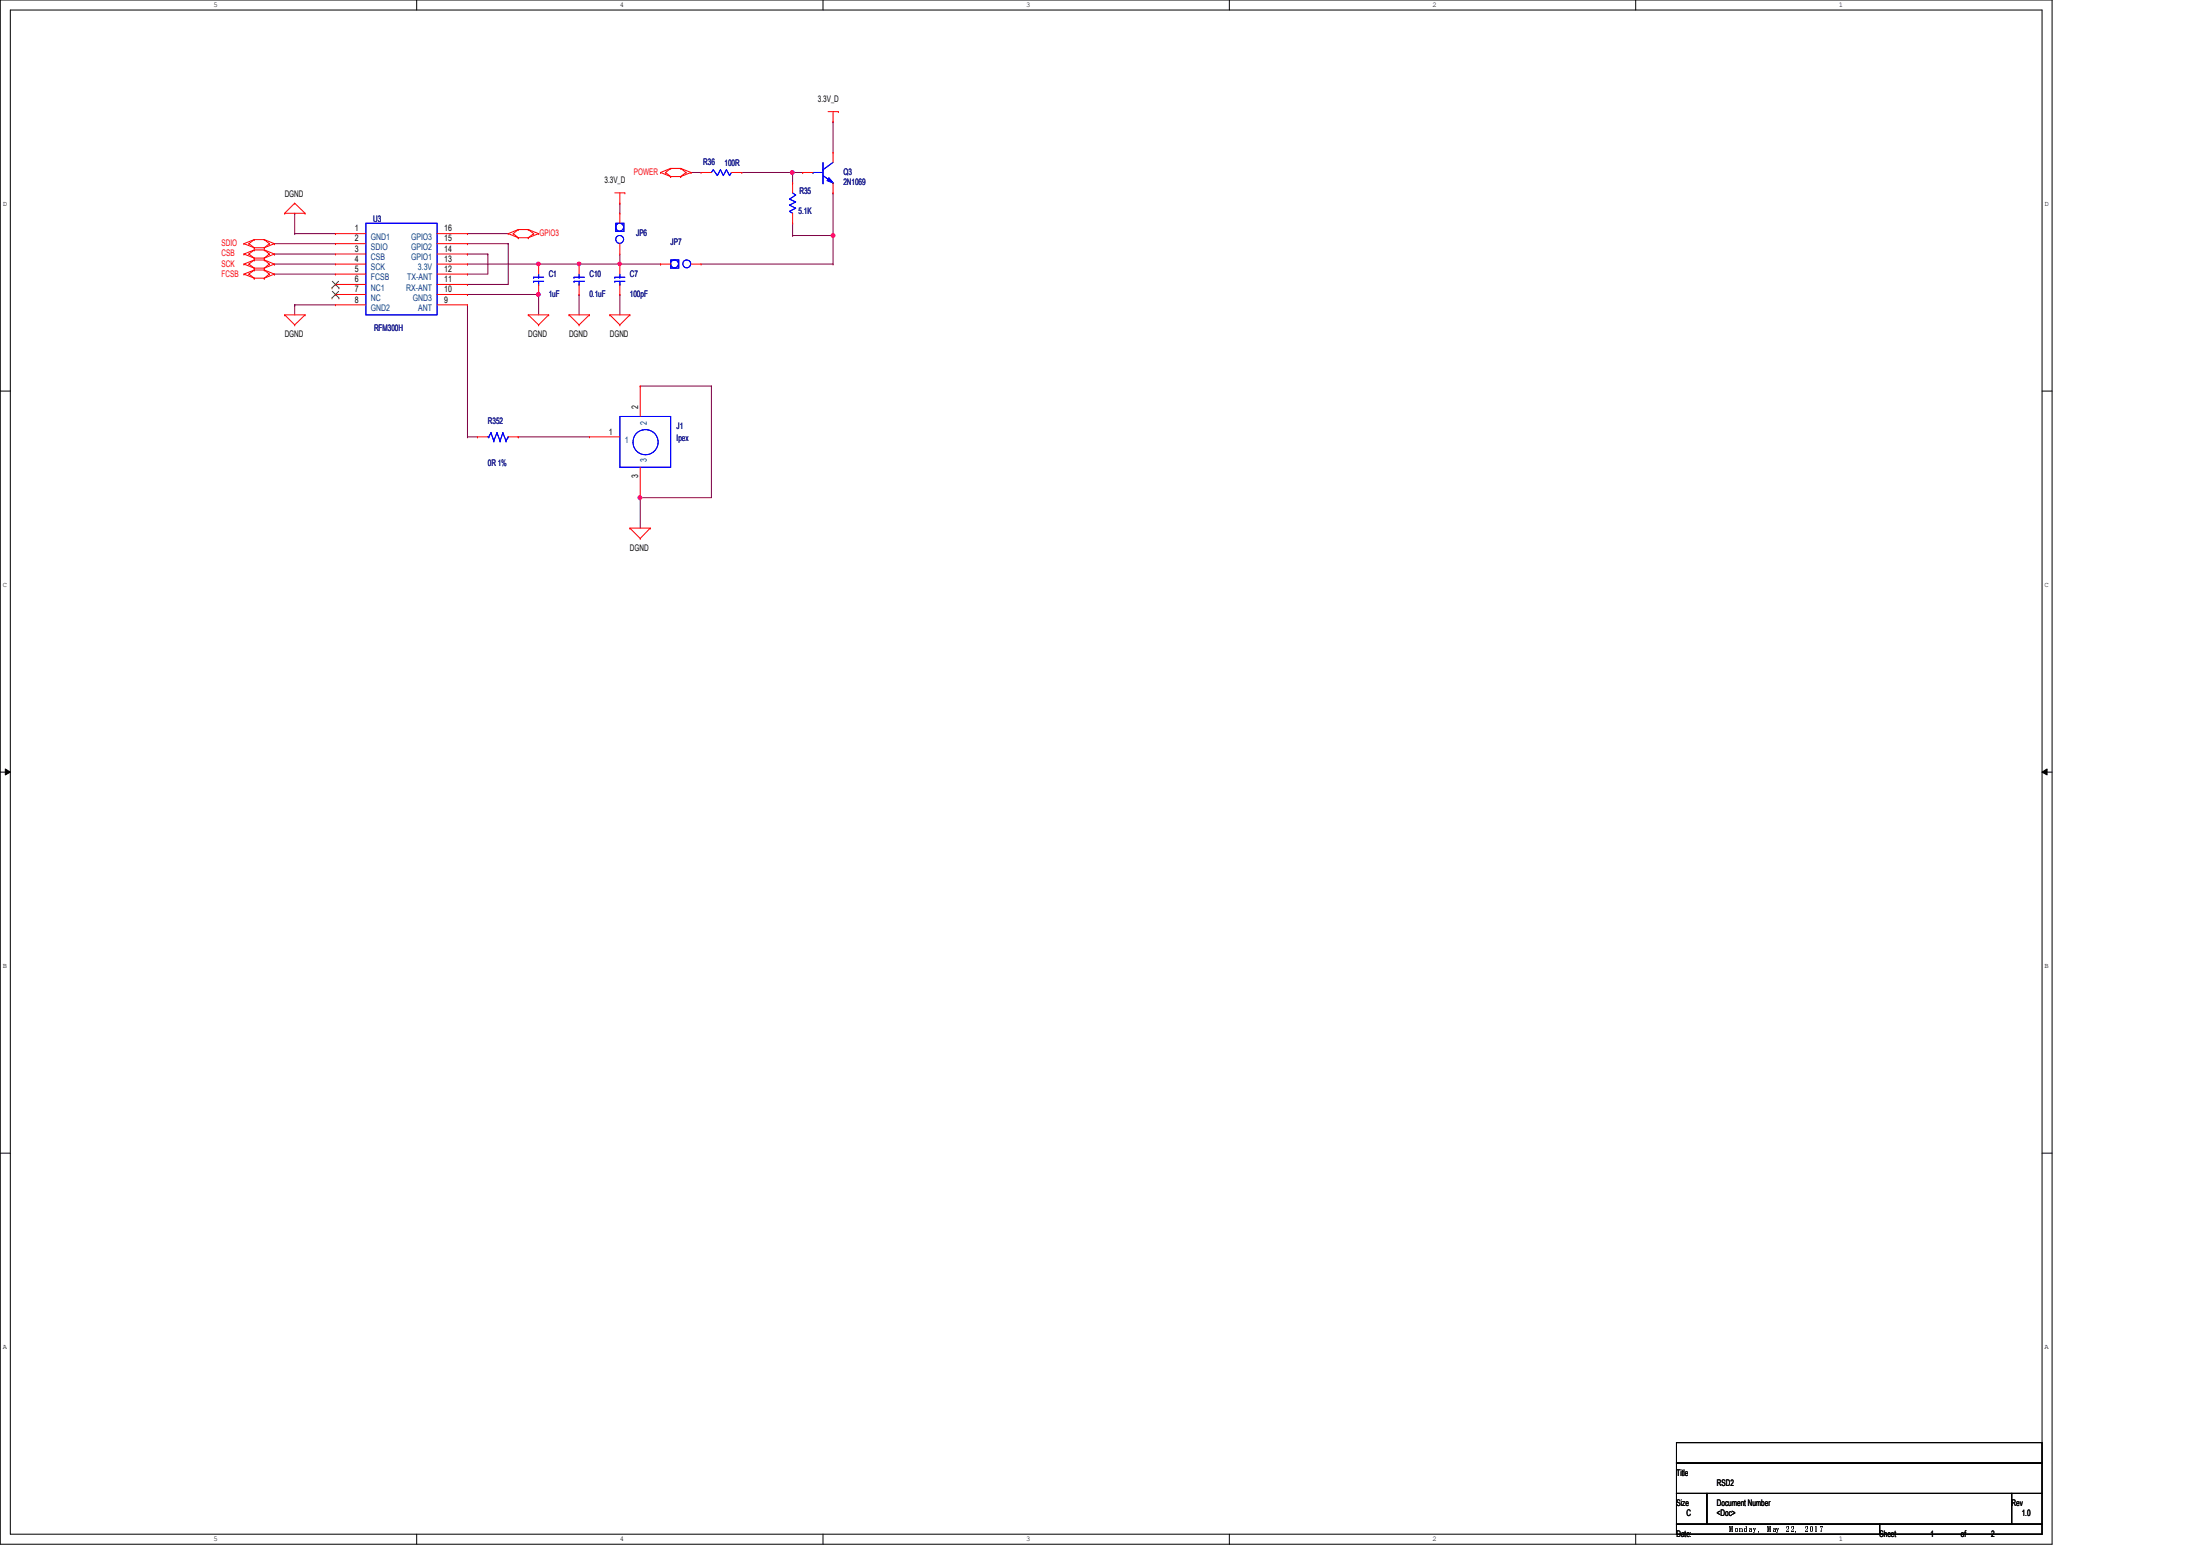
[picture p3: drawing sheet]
<svg xmlns="http://www.w3.org/2000/svg" width="297mm" height="210mm" viewBox="0 0 297 210" stroke-linecap="round" stroke-linejoin="round" font-family="sans-serif">
<path d="M0 0h277.1v208.4h-277.1zM1.4 1.4h274.3v205.7h-274.3z" fill="none" stroke="#000" stroke-width=".14"/>
<g fill="#fff">
<path d="M28.8 .1h.6v1.1h-.6z"/>
<path d="M28.8 207.2h.6v1.1h-.6z"/>
</g>
<path d="M56.3 0v1.4M56.3 207.1v1.3" fill="none" stroke="#000" stroke-width=".14"/>
<g fill="#fff">
<path d="M83.7 .1h.6v1.1h-.6z"/>
<path d="M83.7 207.2h.6v1.1h-.6z"/>
</g>
<path d="M111.1 0v1.4M111.1 207.1v1.3" fill="none" stroke="#000" stroke-width=".14"/>
<g fill="#fff">
<path d="M138.6 .1h.5v1.1h-.5z"/>
<path d="M138.6 207.2h.5v1.1h-.5z"/>
</g>
<path d="M166 0v1.4M166 207.1v1.3" fill="none" stroke="#000" stroke-width=".14"/>
<g fill="#fff">
<path d="M193.4 .1h.6v1.1h-.6z"/>
<path d="M193.4 207.2h.6v1.1h-.6z"/>
</g>
<path d="M220.8 0v1.4M220.8 207.1v1.3" fill="none" stroke="#000" stroke-width=".14"/>
<g fill="#fff">
<path d="M248.3 .1h.6v1.1h-.6z"/>
<path d="M248.3 207.2h.6v1.1h-.6z"/>
<path d="M.4 27.1h.6v1h-.6z"/>
<path d="M276.1 27.1h.5v1h-.5z"/>
<path d="M.4 78.5h.6v1h-.6z"/>
<path d="M276.1 78.5h.5v1h-.5z"/>
</g>
<path d="M0 52.8h1.4M275.7 52.8h1.4" fill="none" stroke="#000" stroke-width=".14"/>
<g fill="#fff">
<path d="M.4 129.9h.6v1.1h-.6z"/>
<path d="M276.1 129.9h.5v1.1h-.5z"/>
</g>
<path d="M0 104.2h1.4M.7 103.8l.7 .4-.7 .4zM275.7 104.2l.7-.4v.8zM275.7 104.2h1.4" fill="none" stroke="#000" stroke-width=".14"/>
<path d="M.7 103.8l.7 .4-.7 .4zM275.7 104.2l.7-.4v.8z" fill="#000"/>
<g fill="#fff">
<path d="M.4 181.4h.6v1h-.6z"/>
<path d="M276.1 181.4h.5v1h-.5z"/>
</g>
<path d="M0 155.7h1.4M275.7 155.7h1.4" fill="none" stroke="#000" stroke-width=".14"/>
<g fill="none" stroke="#800040" stroke-width=".14">
<path d="M37 32.9h.1M37 34.3h.1M37 35.6h.1M37 37h.1M37 32.9h8.3M37 34.3h8.3M37 35.6h8.3M37 37h8.3M39.8 28.8h.1M39.8 31.5h.1M39.8 28.8v2.7M39.8 31.5h5.5"/>
<path d="M63.1 34.3h.1M63.1 37h.1M63.1 32.9h.1M63.1 38.4h.1M63.1 35.6h.1M63.1 32.9h5.5M63.1 34.3h2.8M63.1 35.6h9.6M65.9 34.3h.1M65.9 34.3v2.7h-2.8M68.6 32.9h.1M68.6 32.9v5.5h-5.5"/>
<path d="M39.8 41.1h.1M39.8 41.1v1.4M39.8 41.1h5.5"/>
</g>
<circle cx="72.7" cy="35.6" r=".25" fill="#f0f"/>
<circle cx="72.7" cy="35.6" r=".25" fill="none" stroke="#f0f" stroke-width=".14"/>
<path d="M63.1 39.8h.1M63.1 39.8h9.6M72.7 35.6h.1M72.7 35.6h5.5" fill="none" stroke="#800040" stroke-width=".14"/>
<circle cx="72.7" cy="39.8" r=".26" fill="#f0f"/>
<circle cx="72.7" cy="39.8" r=".26" fill="none" stroke="#f0f" stroke-width=".14"/>
<path d="M78.2 35.6h.1M78.2 35.6h5.5" fill="none" stroke="#800040" stroke-width=".14"/>
<path d="M83.5 35.4h.3l.1 .2-.1 .2-.2 .1-.1-.1z" fill-rule="evenodd" fill="#f0f"/>
<path d="M83.5 35.4h.3l.1 .2-.1 .2-.2 .1-.1-.1z" fill="none" stroke="#f0f" stroke-width=".14"/>
<circle cx="78.2" cy="35.6" r=".25" fill="#f0f"/>
<circle cx="78.2" cy="35.6" r=".25" fill="none" stroke="#f0f" stroke-width=".14"/>
<g fill="none" stroke="#800040" stroke-width=".14">
<path d="M63.1 31.5h.1M63.1 31.5h5.5M72.7 39.8h.1M72.7 39.8v2.7M78.2 39.8h.1M78.2 39.8v2.7M83.7 39.8h.1M83.7 39.8v2.7M86.4 52.1h.1M86.4 52.1h9.7M96.1 52.1h.1M96.1 52.1v15.1h-9.7"/>
<path d="M86.4 67.2h.1M86.4 67.2v4.1"/>
</g>
<circle cx="86.4" cy="67.2" r=".26" fill="#f0f"/>
<circle cx="86.4" cy="67.2" r=".26" fill="none" stroke="#f0f" stroke-width=".14"/>
<g fill="none" stroke="#800040" stroke-width=".14">
<path d="M112.5 16.4h.1M112.5 16.4v4.2M93.3 23.3h.1M93.3 23.3h1.4M107 30.1h.1M107 30.1v1.7M112.5 26h.1M112.5 26v5.8M63.1 59h.1M63.1 59h1.4M63.1 41.1v17.9M64.5 59h.1"/>
<path d="M70 59h.1M70 59h9.6"/>
</g>
<circle cx="112.5" cy="31.8" r=".26" fill="#f0f"/>
<circle cx="112.5" cy="31.8" r=".26" fill="none" stroke="#f0f" stroke-width=".14"/>
<path d="M100.2 23.3h6.8M107 31.8h.1M107 23.3h.1M107 31.8h5.5" fill="none" stroke="#800040" stroke-width=".14"/>
<circle cx="107" cy="23.3" r=".26" fill="#f0f"/>
<circle cx="107" cy="23.3" r=".26" fill="none" stroke="#f0f" stroke-width=".14"/>
<g fill="none" stroke="#800040" stroke-width=".14">
<path d="M83.7 27.4h.1M83.7 35.6h.1M83.7 27.4v1.4M83.7 34.3v1.3M83.7 35.6h5.5M89.2 35.6h.1M94.7 35.6h17.8M107 23.3h.1M107 23.3v1.4M107 23.3h1.4M108.4 23.3h.1M112.5 31.8h.1"/>
<path d="M112.5 35.6h.1M112.5 31.8v3.8"/>
</g>
<g fill="none" stroke="#f00" stroke-width=".14">
<path d="M111.8 15.1h1.4M112.5 16.4h.1M112.5 15.1v1.3M113.2 15.1h.1M32.9 32.9h.1M32.9 34.3h.1M32.9 35.6h.1M32.9 37h.1M32.9 32.9l1.4 .5M32.9 34.3l1.4 .5M32.9 35.6l1.4 .6M32.9 37l1.4 .5"/>
<path d="M33.6 32.9h.1M33.6 34.3h.1M33.6 35.6h.1M33.6 37h.1M33.6 32.9l.7 .5M33.6 34.3l.7 .5M33.6 35.6l.7 .6M33.6 37l.7 .5M34.3 33.4h.1M34.3 32.3h.1M34.3 34.8h.1M34.3 33.7h.1"/>
<path d="M34.3 36.2h.1M34.3 35.1h.1M34.3 37.5h.1M34.3 36.4h.1M34.3 33.4h1.4M34.3 32.3h1.4M34.3 32.3l-1.4 .6M34.3 32.3l-.7 .6M34.3 34.8h1.4M34.3 33.7h1.4M34.3 33.7l-1.4 .6M34.3 33.7l-.7 .6"/>
<path d="M34.3 36.2h1.4M34.3 35.1h1.4M34.3 35.1l-1.4 .5M34.3 35.1l-.7 .5M34.3 37.5h1.4M34.3 36.4h1.4M34.3 36.4l-1.4 .6M34.3 36.4l-.7 .6M35.7 32.3h.1M35.7 33.4h.1M35.7 33.7h.1M35.7 34.8h.1"/>
<path d="M35.7 35.1h.1M35.7 36.2h.1M35.7 36.4h.1M35.7 37.5h.1M35.7 32.3l1.3 .6M35.7 32.3l.7 .6M35.7 33.7l1.3 .6M35.7 33.7l.7 .6M35.7 35.1l1.3 .5M35.7 35.1l.7 .5M35.7 36.4l1.3 .6M35.7 36.4l.7 .6"/>
<path d="M36.4 32.9h.1M36.4 34.3h.1M36.4 35.6h.1M36.4 37h.1M36.4 32.9l-.7 .5M36.4 34.3l-.7 .5M36.4 35.6l-.7 .6M36.4 37l-.7 .5M37 32.9h.1M37 34.3h.1M37 35.6h.1M37 37h.1"/>
<path d="M37 32.9l-1.3 .5M37 34.3l-1.3 .5M37 35.6l-1.3 .6M37 37l-1.3 .5M38.4 28.8h.1M38.4 28.8h2.8M39.8 27.4h.1M39.8 27.4l1.4 1.4M39.8 27.4l-1.4 1.4M41.2 28.8h.1M68.6 31.5h.1M68.6 31.5l1.4 .6"/>
<path d="M69.3 31.5h.1M69.3 31.5l.7 .6M70 31h.1M70 32.1h.1M70 32.1h1.3M70 31h1.3M70 31l-1.4 .5M70 31l-.7 .5M71.3 32.1h.1M71.3 31h.1M71.3 31l1.4 .5M71.3 31l.7 .5"/>
<path d="M72 31.5h.1M72 31.5l-.7 .6M72.7 31.5h.1M72.7 35.6h.1M72.7 39.8h.1M72.7 31.5l-1.4 .6M72.7 35.6v1.4M72.7 38.4v1.4M83 26h1.4M83.7 27.4h.1M83.7 26v1.4M84.4 26h.1"/>
<path d="M89.2 23.3h.1M89.2 35.6h.1M89.2 23.3l1.3 .5M89.2 35.6h1.3M89.9 23.3h.1M89.9 23.3l.6 .5M90.5 23.8h.1M90.5 22.7h.1M90.5 23.8h1.4M90.5 22.7h1.4M90.5 22.7l-1.3 .6M90.5 22.7l-.6 .6"/>
<path d="M91.9 22.7h.1M91.9 23.8h.1M91.9 22.7l1.4 .6M91.9 22.7l.7 .6M92.6 23.3h.1M92.6 23.3l-.7 .5M93.3 23.3h.1M93.3 23.3l-1.4 .5M93.3 35.6h1.4M94.7 35.6h.1M38.4 42.5h.1M38.4 42.5h2.8"/>
<path d="M38.4 42.5l1.4 1.4M39.8 43.9h.1M41.2 42.5h.1M41.2 42.5l-1.4 1.4M71.3 42.5h.1M71.3 42.5h2.8M71.3 42.5l1.4 1.4M72.7 43.9h.1M74.1 42.5h.1M74.1 42.5l-1.4 1.4M76.8 42.5h.1M76.8 42.5h2.8"/>
<path d="M76.8 42.5l1.4 1.4M78.2 43.9h.1M79.6 42.5h.1M79.6 59h.1M79.6 42.5l-1.4 1.4M79.6 59h4.1M82.3 42.5h.1M82.3 42.5h2.7M82.3 42.5l1.4 1.4M83.7 43.9h.1M85 42.5h.1M85 42.5l-1.3 1.4"/>
<path d="M86.4 52.1h.1M86.4 52.1v4.1M85 71.3h.1M85 71.3h2.8M85 71.3l1.4 1.4M86.4 72.7h.1M86.4 67.2h.1M86.4 63.1v4.1M87.8 71.3h.1M87.8 71.3l-1.4 1.4"/>
</g>
<path d="M226.4 194.7h49.3v2.8h-49.3zM226.4 197.5h49.3v4.1h-49.3zM226.4 201.6h4.1v4.1h-4.1zM226.4 205.7h27.4v1.4h-27.4zM230.5 201.6h41.1v4.1h-41.1zM253.8 205.7h21.9v1.4h-21.9zM271.6 201.6h4.1v4.1h-4.1z" fill="none" stroke="#000" stroke-width=".14"/>
<g fill="none" stroke="#00f" stroke-width=".14">
<path d="M72 37.4h.1M72 38h.1M72 37.4h1.4M72 38h1.4M72.7 38.4h.1M72.7 37.4h.1M72.7 37v.4M72.7 38v.4M90.5 35.1h1.1v1.1h-1.1zM109.8 23.3h.1M109.8 23.3h1.3M111.1 22.9h.1"/>
<path d="M111.1 24.7h.1M111.1 23.7l1.4 1M111.1 21.9v2.8M112.5 24.7h.1M112.5 21.9l-1.4 1M83.7 56.2h6.8v6.9h-6.8z"/>
<circle cx="91.1" cy="35.6" r=".54"/>
<circle cx="92.7" cy="35.6" r=".54"/>
<circle cx="87.2" cy="59.7" r="1.7"/>
</g>
<path d="M111.9 24l.6 .7-.8-.3z" fill="#00f"/>
<path d="M109.8 23.3h.1M109.8 23.3h1.3M111.1 22.9h.1M111.1 24.7h.1M111.1 23.7l1.4 1M111.1 21.9v2.8M111.9 24l.6 .7-.8-.3zM112.5 24.7h.1M112.5 21.9l-1.4 1" fill="none" stroke="#00f" stroke-width=".14"/>
<path d="M111.9 24l.6 .7-.8-.3z" fill="#00f"/>
<g fill="none" stroke="#00f" stroke-width=".14">
<path d="M49.4 30.1h9.6v12.4h-9.6zM77.5 37.4h.1M77.5 38h.1M77.5 37.4h1.4M77.5 38h1.4M78.2 38.4h.1M78.2 37.4h.1M78.2 37v.4M78.2 38v.4M83 37.4h.1M83 38h.1M83 37.4h1.4"/>
<path d="M83 38h1.4M83.1 30.1h1.1v1.1h-1.1zM83.7 38.4h.1M83.7 37.4h.1M83.7 37v.4M83.7 38v.4M96.1 23.3l.2-.4 .6 .8 .4-.8 .4 .8 .4-.8 .4 .8 .3-.4M107 26l.4 .3-.8 .6 .8 .4-.8 .4 .8 .4-.8 .4 .4 .3M111.9 24l.6 .7-.8-.3zM65.9 59h.1M66 59h.1M66.3 58.4h.1"/>
<path d="M66.3 58.4l-.3 .6M66.3 58.4l.4 1.1M66.7 59.5h.1M67.1 58.4h.1M67.1 58.4l-.4 1.1M67.1 58.4l.4 1.1M67.5 59.5h.1M67.9 58.4h.1M67.9 58.4l-.4 1.1M67.9 58.4l.4 1.1M68.3 59.5h.1M68.6 59h.1"/>
<path d="M68.6 59l-.3 .5"/>
<circle cx="83.7" cy="30.7" r=".54"/>
<circle cx="83.7" cy="32.3" r=".54"/>
</g>
<g fill="none" stroke="#f00" stroke-width=".14">
<path d="M45.3 31.5h.1M45.3 32.9h.1M45.3 34.3h.1M45.3 35.6h.1M45.3 37h.1M45.3 38.4h.1M45.3 39.8h.1M45.3 31.5h4.1M45.3 32.9h4.1M45.3 34.3h4.1M45.3 35.6h4.1M45.3 37h4.1"/>
<path d="M45.3 38.4h4.1M45.3 39.8h4.1M59 31.5h4.1M59 32.9h4.1M59 34.3h4.1M59 35.6h4.1M59 37h4.1M59 38.4h4.1M59 39.8h4.1M63.1 39.8h.1M63.1 38.4h.1M63.1 37h.1"/>
<path d="M63.1 35.6h.1M63.1 34.3h.1M63.1 32.9h.1M63.1 31.5h.1M78.2 35.6h.1M78.2 39.8h.1M78.2 35.6v1.4M78.2 38.4v1.4M83.7 35.6h.1M83.7 39.8h.1M83.7 28.8h.1M83.7 34.3h.1"/>
<path d="M83.7 28.8v1.3M83.7 32.9v1.4M83.7 35.6v1.4M83.7 38.4v1.4M94.7 23.3h.1M94.7 23.3h1.4M98.8 23.3h1.4M100.2 23.3h.1M107 30.1h.1M107 24.7h.1M107 24.7v1.3M107 28.8v1.3"/>
<path d="M108.4 23.3h.1M108.4 23.3h1.4M112.5 20.6h.1M112.5 26h.1M112.5 20.6v1.3M112.5 24.7v1.3M45.3 41.1h.1M45.3 41.1h4.1M59 41.1h4.1M63.1 41.1h.1M64.5 59h.1M64.5 59h1.4"/>
<path d="M68.6 59h1.4M70 59h.1"/>
</g>
<path d="M44.8 38.9h.1M44.9 38l.9 .9M44.9 39.3l.9 .9M45.7 38l-.9 .9M45.7 39.3l-.9 .9M45.8 38.9h.1M44.8 40.2h.1M45.8 40.2h.1" fill="none" stroke="#804000" stroke-width=".14"/>
<circle cx="72.7" cy="35.6" r=".25" fill="#f0f"/>
<circle cx="72.7" cy="35.6" r=".25" fill="none" stroke="#f0f" stroke-width=".14"/>
<circle cx="72.7" cy="39.8" r=".26" fill="#f0f"/>
<circle cx="72.7" cy="39.8" r=".26" fill="none" stroke="#f0f" stroke-width=".14"/>
<path d="M83.5 35.4h.3l.1 .2-.1 .2-.2 .1-.1-.1z" fill-rule="evenodd" fill="#f0f"/>
<path d="M83.5 35.4h.3l.1 .2-.1 .2-.2 .1-.1-.1z" fill="none" stroke="#f0f" stroke-width=".14"/>
<circle cx="78.2" cy="35.6" r=".25" fill="#f0f"/>
<circle cx="78.2" cy="35.6" r=".25" fill="none" stroke="#f0f" stroke-width=".14"/>
<circle cx="86.4" cy="67.2" r=".26" fill="#f0f"/>
<circle cx="86.4" cy="67.2" r=".26" fill="none" stroke="#f0f" stroke-width=".14"/>
<circle cx="112.5" cy="31.8" r=".26" fill="#f0f"/>
<circle cx="112.5" cy="31.8" r=".26" fill="none" stroke="#f0f" stroke-width=".14"/>
<circle cx="107" cy="23.3" r=".26" fill="#f0f"/>
<circle cx="107" cy="23.3" r=".26" fill="none" stroke="#f0f" stroke-width=".14"/>
<g font-size="1.2">
<text x="110.4" y="13.8">3.3V_D</text>
<text x="38.4" y="26.6">DGND</text>
<text x="81.6" y="24.7">3.3V_D</text>
<text x="47.9" y="31.2">1</text>
<text x="47.9" y="32.6">2</text>
<text x="47.9" y="34">3</text>
<text x="47.9" y="35.3">4</text>
<text x="60" y="35.3">13</text>
<text x="60" y="34">14</text>
<text x="60" y="32.6">15</text>
<text x="60" y="31.2">16</text>
<text x="47.9" y="36.7">5</text>
<text x="47.9" y="38.1">6</text>
<text x="47.9" y="39.5">7</text>
<text x="47.9" y="40.9">8</text>
<text x="60" y="40.9">9</text>
<text x="60" y="39.5">10</text>
<text x="60" y="38.1">11</text>
<text x="60" y="36.7">12</text>
<text x="38.4" y="45.6">DGND</text>
<text x="71.3" y="45.6">DGND</text>
<text x="76.8" y="45.6">DGND</text>
<text x="82.3" y="45.6">DGND</text>
<text x="82.2" y="58.7">1</text>
<text x="86.1" y="55.2" transform="rotate(-90 86.1 55.2)">2</text>
<text x="86.1" y="64.6" transform="rotate(-90 86.1 64.6)">3</text>
<text x="85" y="74.4">DGND</text>
<text x="226.4" y="199.2">Title</text>
<text x="226.4" y="203.3">Size</text>
<text x="231.8" y="203.3">Document Number</text>
<text x="231.8" y="200.6">RSD2</text>
<text x="271.6" y="203.3">Rev</text>
<text x="226.4" y="207.4">Date:</text>
<text x="227.7" y="204.7">C</text>
<text x="231.8" y="204.7">&lt;Doc&gt;</text>
<text x="233.5" y="206.8">Monday, May 22, 2017</text>
<text x="253.8" y="207.4">Sheet</text>
<text x="260.6" y="207.4">1</text>
<text x="264.7" y="207.4">of</text>
<text x="268.9" y="207.4">2</text>
<text x="273" y="204.7">1.0</text>
</g>
<g font-size="1.2" fill="#f00">
<text x="85.6" y="23.6">POWER</text>
<text x="29.9" y="33.2">SDIO</text>
<text x="29.9" y="34.6">CSB</text>
<text x="29.9" y="36">SCK</text>
<text x="72.9" y="31.8">GPIO3</text>
<text x="29.9" y="37.3">FCSB</text>
</g>
<g font-size="1.2" fill="#000080">
<text x="95" y="22.3">R36</text>
<text x="97.8" y="22.4">100R</text>
<text x="113.9" y="23.6">Q3</text>
<text x="50.4" y="29.9">U3</text>
<text x="107.8" y="28.8">5.1K</text>
<text x="107.9" y="26.2">R35</text>
<text x="113.9" y="25">2N1069</text>
<text x="85.9" y="31.8">JP6</text>
<text x="90.5" y="33.1">JP7</text>
<text x="74.1" y="37.3">C1</text>
<text x="74.1" y="40.1">1uF</text>
<text x="79.6" y="37.3">C10</text>
<text x="79.6" y="40.1">0.1uF</text>
<text x="85" y="37.3">C7</text>
<text x="85" y="40.1">100pF</text>
<text x="50.5" y="44.7">RFM300H</text>
<text x="65.9" y="57.2">R352</text>
<text x="91.4" y="57.9">J1</text>
<text x="91.4" y="59.6">Ipex</text>
<text x="65.9" y="62.9">0R 1%</text>
</g>
<g font-size="1.2" fill="#004080">
<text x="50.1" y="32.4">GND1</text>
<text x="50.1" y="33.7">SDIO</text>
<text x="50.1" y="35.1">CSB</text>
<text x="55.5" y="35.1">GPIO1</text>
<text x="55.5" y="33.7">GPIO2</text>
<text x="55.5" y="32.4">GPIO3</text>
<text x="50.1" y="36.5">SCK</text>
<text x="50.1" y="37.8">FCSB</text>
<text x="50.1" y="39.2">NC1</text>
<text x="50.1" y="40.6">NC</text>
<text x="50.1" y="42">GND2</text>
<text x="54.9" y="39.2">RX-ANT</text>
<text x="55" y="37.8">TX-ANT</text>
<text x="55.7" y="40.6">GND3</text>
<text x="56.4" y="36.5">3.3V</text>
<text x="56.5" y="42">ANT</text>
<text x="84.4" y="59.8">1</text>
<text x="87.3" y="57.4" transform="rotate(-90 87.3 57.4)">2</text>
<text x="87.3" y="62.4" transform="rotate(-90 87.3 62.4)">3</text>
</g>
<g font-size="1">
<text x="28.8" y=".9">5</text>
<text x="83.7" y=".9">4</text>
<text x="138.6" y=".9">3</text>
<text x="193.4" y=".9">2</text>
<text x="248.3" y=".9">1</text>
<text x=".4" y="27.9">D</text>
<text x="276.1" y="27.9">D</text>
<text x=".4" y="79.3">C</text>
<text x="276.1" y="79.3">C</text>
<text x=".4" y="130.7">B</text>
<text x="276.1" y="130.7">B</text>
<text x=".4" y="182.2">A</text>
<text x="276.1" y="182.2">A</text>
<text x="28.8" y="208">5</text>
<text x="83.7" y="208">4</text>
<text x="138.6" y="208">3</text>
<text x="193.4" y="208">2</text>
<text x="248.3" y="208">1</text>
</g>
</svg>
